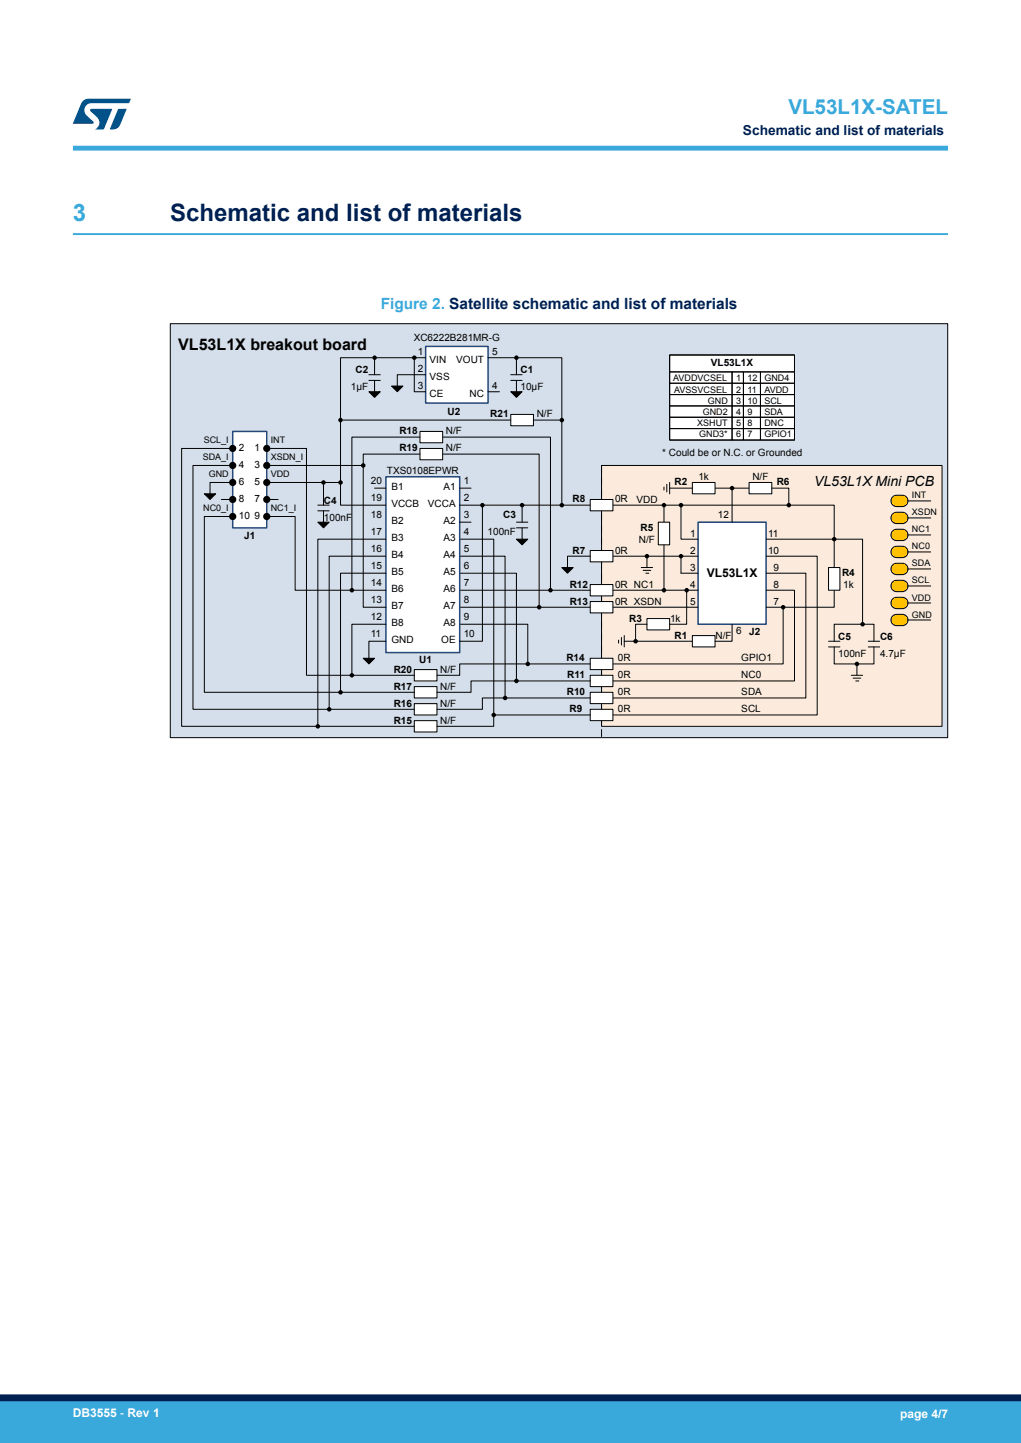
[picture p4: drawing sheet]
<svg xmlns="http://www.w3.org/2000/svg" width="210mm" height="297mm" viewBox="0 0 210 297" stroke-linecap="round" stroke-linejoin="round" font-family="sans-serif">
<path d="M15 48.2h180" fill="none" stroke="#39a9dc" stroke-width=".4"/>
<path d="M35 66.6h159.9v85.2h-159.9z" fill-rule="evenodd" fill="#d5dfeb" stroke="#000" stroke-width=".21"/>
<path d="M137.7 73.1h25.7v17.5h-25.7z" fill-rule="evenodd" fill="#fff" stroke="#000" stroke-width=".21"/>
<path d="M123.7 95.8h70.1v53.7h-70.1z" fill-rule="evenodd" fill="#fcebdd" stroke="#000" stroke-width=".21"/>
<path d="M143.6 107.5h14v21h-14z" fill-rule="evenodd" fill="#fff" stroke="#1f477d" stroke-width=".31"/>
<path d="M140.1 114.5h3.5M140.1 118h3.5M143.6 111h-3.5v-7h31.5v7M126.1 121.5h17.5M126.1 125h17.5" fill="none" stroke="#000" stroke-width=".21"/>
<path d="M142.4 130.8h4.7v2.4h-4.7z" fill-rule="evenodd" fill="#fff" stroke="#000" stroke-width=".21"/>
<path d="M157.6 118h8.1v25.7h-39.6M157.6 114.5h10.5v32.7h-42M157.6 111h19.8v17.5h-5.8v3.5M128.4 132h14M150.6 128.5v3.5h-3.5M157.6 125h3.5v11.7h-35M157.6 121.5h5.8v18.7h-37.3M171.6 121.5v3.5h-10.5" fill="none" stroke="#000" stroke-width=".21"/>
<circle cx="161.1" cy="125" r=".47" fill="#000"/>
<path d="M170.4 116.8h2.3v4.7h-2.3z" fill-rule="evenodd" fill="#fff" stroke="#000" stroke-width=".21"/>
<path d="M147.1 100.5h7M150.6 100.9v6.6M171.6 111.4v5.4M170.4 132h2.3M170.4 133.2h2.3M171.6 133.2v3.5h8.2v-3.5M176.3 137.1v1.9M177.4 128.5h2.4v3.5M178.6 132h2.3M178.6 133.2h2.3" fill="none" stroke="#000" stroke-width=".21"/>
<g fill="#000">
<circle cx="150.6" cy="100.5" r=".47"/>
<circle cx="171.6" cy="111" r=".47"/>
<circle cx="176.3" cy="136.7" r=".47"/>
<circle cx="177.4" cy="128.5" r=".47"/>
</g>
<g fill="#fff" stroke="#000" stroke-width=".21">
<path d="M154.1 99.3h4.6v2.3h-4.6z" fill-rule="evenodd"/>
<path d="M142.4 99.3h4.7v2.3h-4.7z" fill-rule="evenodd"/>
</g>
<path d="M126.1 104h13.5M137.7 100.5h4.7M140.1 114.5v3.5M158.7 100.5h3.5v3" fill="none" stroke="#000" stroke-width=".21"/>
<g fill="#000">
<circle cx="140.1" cy="104" r=".47"/>
<circle cx="162.2" cy="104" r=".47"/>
</g>
<path d="M133.1 127.3h4.6v2.3h-4.6z" fill-rule="evenodd" fill="#fff" stroke="#000" stroke-width=".21"/>
<path d="M126.1 114.5h13.5M133.1 128.5h-2.4v3M141.2 121.5v7h-3.5" fill="none" stroke="#000" stroke-width=".21"/>
<g fill="#000">
<circle cx="140.1" cy="114.5" r=".47"/>
<circle cx="130.7" cy="132" r=".47"/>
<circle cx="141.2" cy="121.5" r=".47"/>
</g>
<path d="M135.4 107.5h2.3v4.6h-2.3z" fill-rule="evenodd" fill="#fff" stroke="#000" stroke-width=".21"/>
<g fill="none" stroke="#000" stroke-width=".21">
<path d="M137.2 99.7v1.5M137.7 99.3v2.3M131.9 116.8h2.3M132.3 117.4h1.5M132.8 118h.7M133.1 114.9v1.9M136.6 100.2v.7M136.6 112.1v9.4M136.6 104.4v3.1M127.2 131.8v.6M127.8 131.2v1.6M128.4 130.8v2.4"/>
<path d="M175.1 139h2.3M175.5 139.6h1.5M176 140.2h.6"/>
</g>
<g fill="#000">
<circle cx="133.1" cy="114.5" r=".47"/>
<circle cx="136.6" cy="104" r=".47"/>
<circle cx="136.6" cy="121.5" r=".47"/>
</g>
<path d="M123.7 95.8v56" fill="none" stroke="#000" stroke-width=".21" stroke-dasharray="1.4 1"/>
<g fill="#fff" stroke="#000" stroke-width=".21">
<path d="M121.4 146h4.7v2.3h-4.7z" fill-rule="evenodd"/>
<path d="M121.4 142.5h4.7v2.3h-4.7z" fill-rule="evenodd"/>
<path d="M121.4 139h4.7v2.3h-4.7z" fill-rule="evenodd"/>
<path d="M121.4 135.5h4.7v2.3h-4.7z" fill-rule="evenodd"/>
<path d="M121.4 113.3h4.7v2.3h-4.7z" fill-rule="evenodd"/>
<path d="M121.4 102.8h4.7v2.3h-4.7z" fill-rule="evenodd"/>
<path d="M121.4 123.8h4.7v2.3h-4.7z" fill-rule="evenodd"/>
<path d="M121.4 120.3h4.7v2.3h-4.7z" fill-rule="evenodd"/>
</g>
<path d="M91 90h22.2v31.5M91 93.5h19.9v31.5M94.6 118h11.6v22.2h15.2M94.6 114.5h9.3v29.2h17.5M94.6 111h7v36.2h19.8M121.4 114.5h-4.7v2.3M94.6 125h26.8M94.6 121.5h26.8M94.6 128.5h14v8.2h12.8" fill="none" stroke="#000" stroke-width=".21"/>
<path d="M115.6 116.8h2.3l-1.2 1.2z" fill-rule="evenodd" fill="#000" stroke="#000" stroke-width=".21"/>
<g fill="#000">
<circle cx="110.9" cy="125" r=".47"/>
<circle cx="113.2" cy="121.5" r=".47"/>
</g>
<g fill="#fff" stroke="#000" stroke-width=".21">
<path d="M85.2 148.3h4.7v2.4h-4.7z" fill-rule="evenodd"/>
<path d="M85.2 144.8h4.7v2.4h-4.7z" fill-rule="evenodd"/>
<path d="M85.2 141.3h4.7v2.4h-4.7z" fill-rule="evenodd"/>
<path d="M85.2 137.8h4.7v2.4h-4.7z" fill-rule="evenodd"/>
</g>
<path d="M79.4 98.1h15.1v36.2h-15.1z" fill-rule="evenodd" fill="#fff" stroke="#1f477d" stroke-width=".31"/>
<path d="M94.6 104h4.2M94.6 107.5h2.3M94.6 100.5h2.3M106.2 107.5h2.4M106.2 108.6h2.4M107.4 108.6v2.4M107.4 104.4v3.1M121.4 104h-22.2v28h-4.6M108.6 136.7h-14v2.3h-4.7M101.6 147.6v1.9h-11.7M103.9 143.7h-4.7v2.3h-9.3M106.2 140.2h-9.3v2.3h-7" fill="none" stroke="#000" stroke-width=".21"/>
<g fill="#000">
<circle cx="99.2" cy="104" r=".47"/>
<circle cx="107.4" cy="104" r=".47"/>
<circle cx="108.6" cy="136.7" r=".47"/>
<circle cx="101.6" cy="147.2" r=".47"/>
<circle cx="103.9" cy="143.7" r=".47"/>
<circle cx="106.2" cy="140.2" r=".47"/>
</g>
<path d="M106.2 111h2.4l-1.2 1.1z" fill-rule="evenodd" fill="#000" stroke="#000" stroke-width=".21"/>
<g fill="#fff" stroke="#000" stroke-width=".21">
<path d="M86.4 92.3h4.6v2.3h-4.6z" fill-rule="evenodd"/>
<path d="M86.4 88.8h4.6v2.3h-4.6z" fill-rule="evenodd"/>
</g>
<g fill="none" stroke="#000" stroke-width=".21">
<path d="M76.6 73.6h-6.6v30.4h9.4M137.7 76.5h12.9v2.4h-12.9zM137.7 78.9h12.9v2.3h-12.9zM137.7 73h25.7v3.5h-25.7zM150.6 76.5h2.3v2.4h-2.3zM150.6 78.9h2.3v2.3h-2.3zM152.9 76.5h3.5v2.4h-3.5zM152.9 78.9h3.5v2.3h-3.5zM156.4 76.5h7v2.4h-7zM156.4 78.9h7v2.3h-7zM86.4 93.5h-11.7v31.5h4.7M86.4 90h-14v31.5h7"/>
<path d="M137.7 81.2h12.9v2.3h-12.9zM137.7 83.5h12.9v2.4h-12.9zM137.7 85.9h12.9v2.3h-12.9zM137.7 88.2h12.9v2.3h-12.9zM150.6 81.2h2.3v2.3h-2.3zM150.6 83.5h2.3v2.4h-2.3zM150.6 85.9h2.3v2.3h-2.3zM150.6 88.2h2.3v2.3h-2.3zM152.9 81.2h3.5v2.3h-3.5zM152.9 83.5h3.5v2.4h-3.5zM152.9 85.9h3.5v2.3h-3.5zM152.9 88.2h3.5v2.3h-3.5z"/>
<path d="M156.4 81.2h7v2.3h-7zM156.4 83.5h7v2.4h-7zM156.4 85.9h7v2.3h-7zM156.4 88.2h7v2.3h-7zM77 100.5h2.4M79.4 118h-9.4v24.5h15.2M79.4 114.5h-11.7v31.5h17.5M79.4 111h-14v38.5h19.8M79.4 132h-3.5v3.5M79.4 128.5h-7v10.5h12.8"/>
</g>
<path d="M74.7 135.5h2.3l-1.1 1.2z" fill-rule="evenodd" fill="#000" stroke="#000" stroke-width=".21"/>
<circle cx="77" cy="73.6" r=".47" fill="#000"/>
<path d="M87.5 71.3h12.9v11.7h-12.9z" fill-rule="evenodd" fill="#fff" stroke="#1f477d" stroke-width=".31"/>
<path d="M75.9 77.1h2.3M75.9 78.3h2.3M77 78.3v2.3M85.2 74.1v6.5h2.3M87.5 73.6h-10.5v3.5M87.5 77.1h-5.8v2.4M100.4 73.6h5.8v3.5M105.1 77.1h2.3M105.1 78.3h2.3M106.2 78.3v2.3M106.2 73.6h9.4v29.9M100.4 80.6h2.3" fill="none" stroke="#000" stroke-width=".21"/>
<g fill="#000" stroke="#000" stroke-width=".21">
<path d="M80.5 79.5h2.4l-1.2 1.1z" fill-rule="evenodd"/>
<path d="M75.9 80.6h2.3l-1.2 1.2z" fill-rule="evenodd"/>
<path d="M105.1 80.6h2.3l-1.2 1.2z" fill-rule="evenodd"/>
</g>
<g fill="#000">
<circle cx="85.2" cy="73.6" r=".47"/>
<circle cx="106.2" cy="73.6" r=".47"/>
<circle cx="115.6" cy="104" r=".47"/>
</g>
<path d="M105.1 85.3h4.6v2.3h-4.6z" fill-rule="evenodd" fill="#fff" stroke="#000" stroke-width=".21"/>
<path d="M47.9 92.3h-10.5v57.2h28M47.9 99.3h-4.7v2.3M47.9 95.8h-8.2v50.2h28M70.5 86.5h34.6M109.7 86.5h5.4M47.9 106.3h-5.9v36.2h28" fill="none" stroke="#000" stroke-width=".21"/>
<g fill="#000">
<circle cx="70" cy="86.5" r=".47"/>
<circle cx="115.6" cy="86.5" r=".47"/>
<circle cx="65.4" cy="149.5" r=".47"/>
<circle cx="67.7" cy="146" r=".47"/>
<circle cx="70" cy="142.5" r=".47"/>
</g>
<path d="M42 101.6h2.4l-1.2 1.2z" fill-rule="evenodd" fill="#000" stroke="#000" stroke-width=".21"/>
<path d="M47.9 88.8h7v19.8h-7z" fill-rule="evenodd" fill="#fff" stroke="#1f477d" stroke-width=".31"/>
<path d="M54.9 92.3h8.1v46.7h9.4M54.9 95.8h19.8M54.9 99.3h15.1M66.5 99.8v4.2M45.5 102.8h2.4M54.9 106.3h5.8v15.2h11.7M54.9 102.8h2.3M65.4 104h2.3M65.4 105.1h2.3M66.5 105.1v2.4" fill="none" stroke="#000" stroke-width=".21"/>
<g fill="#000">
<circle cx="66.5" cy="99.3" r=".47"/>
<circle cx="70" cy="99.3" r=".47"/>
<circle cx="74.7" cy="95.8" r=".47"/>
<circle cx="72.4" cy="121.5" r=".47"/>
<circle cx="72.4" cy="139" r=".47"/>
</g>
<path d="M65.4 107.5h2.3l-1.2 1.1z" fill-rule="evenodd" fill="#000" stroke="#000" stroke-width=".21"/>
<g fill="#000" stroke="#000" stroke-width=".31">
<circle cx="47.9" cy="92.3" r=".58"/>
<circle cx="47.9" cy="95.8" r=".58"/>
<circle cx="47.9" cy="99.3" r=".58"/>
<circle cx="54.9" cy="95.8" r=".58"/>
<circle cx="54.9" cy="92.3" r=".58"/>
<circle cx="54.9" cy="99.3" r=".58"/>
<circle cx="47.9" cy="102.8" r=".58"/>
<circle cx="47.9" cy="106.3" r=".58"/>
<circle cx="54.9" cy="102.8" r=".58"/>
<circle cx="54.9" cy="106.3" r=".58"/>
</g>
<path d="M183.7 102.2a2.52 2.52 0 0 1 2.8 .2 1.17 1.17 0 0 1 .1 1.2 1.17 1.17 0 0 1-1 .7h-1.2a1.17 1.17 0 0 1-1.1-.8 1.17 1.17 0 0 1 .4-1.3z" fill-rule="evenodd" fill="#ffc000" stroke="#000" stroke-width=".21"/>
<path d="M186.8 103.1h4.6" fill="none" stroke="#000" stroke-width=".21"/>
<path d="M183.7 105.7a2.52 2.52 0 0 1 2.8 .2 1.17 1.17 0 0 1 .1 1.2 1.17 1.17 0 0 1-1 .7h-1.2a1.17 1.17 0 0 1-1.1-.8 1.17 1.17 0 0 1 .4-1.3z" fill-rule="evenodd" fill="#ffc000" stroke="#000" stroke-width=".21"/>
<path d="M186.8 106.6h4.6" fill="none" stroke="#000" stroke-width=".21"/>
<path d="M183.7 109.2a2.52 2.52 0 0 1 2.8 .2 1.17 1.17 0 0 1 .1 1.2 1.17 1.17 0 0 1-1 .7h-1.2a1.17 1.17 0 0 1-1.1-.8 1.17 1.17 0 0 1 .4-1.3z" fill-rule="evenodd" fill="#ffc000" stroke="#000" stroke-width=".21"/>
<path d="M186.8 110.1h4.6" fill="none" stroke="#000" stroke-width=".21"/>
<path d="M183.7 112.7a2.52 2.52 0 0 1 2.8 .2 1.17 1.17 0 0 1 .1 1.2 1.17 1.17 0 0 1-1 .7h-1.2a1.17 1.17 0 0 1-1.1-.8 1.17 1.17 0 0 1 .4-1.3z" fill-rule="evenodd" fill="#ffc000" stroke="#000" stroke-width=".21"/>
<path d="M186.8 113.6h4.6" fill="none" stroke="#000" stroke-width=".21"/>
<path d="M183.7 116.2a2.52 2.52 0 0 1 2.8 .2 1.17 1.17 0 0 1 .1 1.2 1.17 1.17 0 0 1-1 .7h-1.2a1.17 1.17 0 0 1-1.1-.8 1.17 1.17 0 0 1 .4-1.3z" fill-rule="evenodd" fill="#ffc000" stroke="#000" stroke-width=".21"/>
<path d="M186.8 117.1h4.6" fill="none" stroke="#000" stroke-width=".21"/>
<path d="M183.7 119.7a2.52 2.52 0 0 1 2.8 .2 1.17 1.17 0 0 1 .1 1.2 1.17 1.17 0 0 1-1 .7h-1.2a1.17 1.17 0 0 1-1.1-.8 1.17 1.17 0 0 1 .4-1.3z" fill-rule="evenodd" fill="#ffc000" stroke="#000" stroke-width=".21"/>
<path d="M186.8 120.6h4.6" fill="none" stroke="#000" stroke-width=".21"/>
<path d="M183.7 123.2a2.52 2.52 0 0 1 2.8 .2 1.17 1.17 0 0 1 .1 1.2 1.17 1.17 0 0 1-1 .7h-1.2a1.17 1.17 0 0 1-1.1-.8 1.17 1.17 0 0 1 .4-1.3z" fill-rule="evenodd" fill="#ffc000" stroke="#000" stroke-width=".21"/>
<path d="M186.8 124.1h4.6" fill="none" stroke="#000" stroke-width=".21"/>
<path d="M183.7 126.7a2.52 2.52 0 0 1 2.8 .2 1.17 1.17 0 0 1 .1 1.2 1.17 1.17 0 0 1-1 .7h-1.2a1.17 1.17 0 0 1-1.1-.8 1.17 1.17 0 0 1 .4-1.3z" fill-rule="evenodd" fill="#ffc000" stroke="#000" stroke-width=".21"/>
<path d="M186.8 127.6h4.6" fill="none" stroke="#000" stroke-width=".21"/>
<path d="M15 30.5h180" fill="none" stroke="#39a9dc" stroke-width="1"/>
<g fill="#005288">
<path d="M17.1 20.7l1.1-.4 8.7 .1-.4 .8h-7.6a1.45 1.45 0 0 0-1.4 .9 1.45 1.45 0 0 0 .2 1.6l1.5 1.3v.4l-4.2 .1 1.7-4.2z"/>
<path d="M24.3 22.4l1.7 .1-1.3 3.2a1.6 1.6 0 0 1-1.5 .9l-.6-.1z"/>
<path d="M18.6 22.5h4.5l-1.8 4.1h-1.7a1.54 1.54 0 0 0 .4-2.4l-1.4-1.3z"/>
</g>
<g fill="#39a9dc">
<path d="M0 288.4h210v8.6h-210z" fill-rule="evenodd"/>
<path d="M-.1 288.4h210.2v4.4h-210.2z" fill-rule="evenodd"/>
</g>
<path d="M0 287.7h210" fill="none" stroke="#002052" stroke-width="1.4"/>
<text font-size="4.9" fill="#39a9dc" x="15" y="45.4">3</text>
<text font-size="4.9" fill="#002052" x="35" y="45.4">Schematic and list of materials</text>
<text font-size="4.2" fill="#39a9dc" x="162.1" y="23.5">VL53L1X-SATEL</text>
<text font-size="3.3" x="36.7" y="72.1">VL53L1X breakout board</text>
<text font-size="3.2" fill="#39a9dc" x="78.3" y="63.6">Figure 2. Satellite schematic and list of materials</text>
<text font-size="2.9" x="167.4" y="100">VL53L1X Mini PCB</text>
<text font-size="2.8" fill="#002052" x="152.8" y="27.9">Schematic and list of materials</text>
<text font-size="2.5" x="145.4" y="118.7">VL53L1X</text>
<g font-size="2.5" fill="#fff">
<text x="15" y="291.6">DB3555 - Rev 1</text>
<text x="185.1" y="291.9">page 4/7</text>
</g>
<g font-size="2.1">
<text x="85.1" y="70.2">XC6222B281MR-G</text>
<text x="73.2" y="76.9">C2</text>
<text x="85.9" y="73.1">1</text>
<text x="85.9" y="76.6">2</text>
<text x="88.4" y="74.7">VIN</text>
<text x="93.8" y="74.7">VOUT</text>
<text x="101.2" y="73.1">5</text>
<text x="107" y="76.9">C1</text>
<text x="146.2" y="75.4">VL53L1X</text>
<text x="72.2" y="80.4">1µF</text>
<text x="85.9" y="80.1">3</text>
<text x="88.4" y="78.2">VSS</text>
<text x="88.4" y="81.7">CE</text>
<text x="96.6" y="81.7">NC</text>
<text x="101.2" y="80.1">4</text>
<text x="107" y="80.4">10µF</text>
<text x="82.2" y="89.4">R18</text>
<text x="91.7" y="89.4">N/F</text>
<text x="92.1" y="85.3">U2</text>
<text x="100.8" y="85.9">R21</text>
<text x="110.4" y="85.9">N/F</text>
<text x="49.2" y="92.8">2</text>
<text x="52.3" y="92.8">1</text>
<text x="82.2" y="92.9">R19</text>
<text x="91.7" y="92.9">N/F</text>
<text x="136.2" y="93.8">* Could be or N.C. or Grounded</text>
<text x="49.2" y="96.3">4</text>
<text x="49.2" y="99.8">6</text>
<text x="52.3" y="96.3">3</text>
<text x="52.3" y="99.8">5</text>
<text x="76.3" y="99.6">20</text>
<text x="79.6" y="97.6">TXS0108EPWR</text>
<text x="80.5" y="100.8">B1</text>
<text x="91.2" y="100.8">A1</text>
<text x="95.4" y="99.6">1</text>
<text x="138.8" y="99.9">R2</text>
<text x="143.7" y="98.8">1k</text>
<text x="154.8" y="98.8">N/F</text>
<text x="159.8" y="99.9">R6</text>
<text x="49.2" y="103.3">8</text>
<text x="49.2" y="106.8">10</text>
<text x="52.3" y="103.3">7</text>
<text x="52.3" y="106.8">9</text>
<text x="66.6" y="103.7">C4</text>
<text x="66.6" y="107.2">100nF</text>
<text x="76.3" y="103.1">19</text>
<text x="76.3" y="106.6">18</text>
<text x="80.5" y="104.3">VCCB</text>
<text x="80.5" y="107.8">B2</text>
<text x="88" y="104.3">VCCA</text>
<text x="91.2" y="107.8">A2</text>
<text x="95.4" y="103.1">2</text>
<text x="95.4" y="106.6">3</text>
<text x="103.5" y="106.7">C3</text>
<text x="117.7" y="103.4">R8</text>
<text x="126.5" y="103.4">0R</text>
<text x="130.9" y="103.5">VDD</text>
<text x="147.7" y="106.6">12</text>
<text x="50.2" y="111">J1</text>
<text x="76.3" y="110.1">17</text>
<text x="76.3" y="113.6">16</text>
<text x="80.5" y="111.3">B3</text>
<text x="91.2" y="111.3">A3</text>
<text x="95.4" y="110.1">4</text>
<text x="95.4" y="113.6">5</text>
<text x="100.3" y="110.2">100nF</text>
<text x="117.7" y="113.9">R7</text>
<text x="126.5" y="113.9">0R</text>
<text x="131.4" y="111.7">N/F</text>
<text x="131.7" y="109.2">R5</text>
<text x="142" y="110.5">1</text>
<text x="142" y="114">2</text>
<text x="158" y="110.5">11</text>
<text x="158" y="114">10</text>
<text x="76.3" y="117.1">15</text>
<text x="80.5" y="114.8">B4</text>
<text x="80.5" y="118.3">B5</text>
<text x="91.2" y="114.8">A4</text>
<text x="91.2" y="118.3">A5</text>
<text x="95.4" y="117.1">6</text>
<text x="142" y="117.5">3</text>
<text x="159.1" y="117.5">9</text>
<text x="173.2" y="118.5">R4</text>
<text x="76.3" y="120.6">14</text>
<text x="76.3" y="124.1">13</text>
<text x="80.5" y="121.8">B6</text>
<text x="80.5" y="125.3">B7</text>
<text x="91.2" y="121.8">A6</text>
<text x="91.2" y="125.3">A7</text>
<text x="95.4" y="120.6">7</text>
<text x="95.4" y="124.1">8</text>
<text x="117.2" y="120.9">R12</text>
<text x="117.2" y="124.4">R13</text>
<text x="126.5" y="124.4">0R XSDN</text>
<text x="126.5" y="120.9">0R NC1</text>
<text x="142" y="121">4</text>
<text x="142" y="124.5">5</text>
<text x="159.1" y="121">8</text>
<text x="159.1" y="124.5">7</text>
<text x="173.4" y="121">1k</text>
<text x="76.3" y="127.6">12</text>
<text x="76.3" y="131.1">11</text>
<text x="80.5" y="128.8">B8</text>
<text x="91.2" y="128.8">A8</text>
<text x="95.4" y="127.6">9</text>
<text x="95.4" y="131.1">10</text>
<text x="129.4" y="127.9">R3</text>
<text x="137.8" y="127.9">1k</text>
<text x="138.8" y="131.4">R1</text>
<text x="147.2" y="131.4">N/F</text>
<text x="151.4" y="130.6">6</text>
<text x="154.1" y="130.8">J2</text>
<text x="172.4" y="131.7">C5</text>
<text x="181" y="131.7">C6</text>
<text x="80.5" y="132.3">GND</text>
<text x="86.2" y="136.4">U1</text>
<text x="90.8" y="132.3">OE</text>
<text x="116.5" y="136.1">R14</text>
<text x="127.1" y="136.1">0R</text>
<text x="152.5" y="136.1">GPIO1</text>
<text x="172.4" y="135.2">100nF</text>
<text x="181" y="135.2">4.7µF</text>
<text x="81" y="141.9">R17</text>
<text x="81" y="138.4">R20</text>
<text x="90.6" y="141.9">N/F</text>
<text x="90.6" y="138.4">N/F</text>
<text x="116.6" y="143.1">R10</text>
<text x="116.7" y="139.6">R11</text>
<text x="127.1" y="139.6">0R</text>
<text x="127.1" y="143.1">0R</text>
<text x="152.5" y="139.6">NC0</text>
<text x="152.5" y="143.1">SDA</text>
<text x="81" y="148.9">R15</text>
<text x="81" y="145.4">R16</text>
<text x="90.6" y="145.4">N/F</text>
<text x="90.6" y="148.9">N/F</text>
<text x="117.2" y="146.6">R9</text>
<text x="127.1" y="146.6">0R</text>
<text x="152.5" y="146.6">SCL</text>
</g>
<g font-size="1.9">
<text x="138.5" y="78.5">AVDDVCSEL</text>
<text x="138.7" y="80.8">AVSSVCSEL</text>
<text x="145.6" y="83.1">GND</text>
<text x="151.4" y="78.5">1</text>
<text x="151.4" y="80.8">2</text>
<text x="151.4" y="83.1">3</text>
<text x="153.7" y="78.5">12</text>
<text x="153.7" y="80.8">11</text>
<text x="153.7" y="83.1">10</text>
<text x="157.2" y="78.5">GND4</text>
<text x="157.2" y="80.8">AVDD</text>
<text x="157.2" y="83.1">SCL</text>
<text x="143.4" y="87.7">XSHUT</text>
<text x="144.6" y="85.4">GND2</text>
<text x="151.4" y="85.4">4</text>
<text x="151.4" y="87.7">5</text>
<text x="151.4" y="90">6</text>
<text x="153.7" y="85.4">9</text>
<text x="153.7" y="87.7">8</text>
<text x="153.7" y="90">7</text>
<text x="157.2" y="85.4">SDA</text>
<text x="157.2" y="87.7">DNC</text>
<text x="41.7" y="94.7">SDA_I</text>
<text x="41.9" y="91.2">SCL_I</text>
<text x="55.7" y="91.2">INT</text>
<text x="55.7" y="94.7">XSDN_I</text>
<text x="143.8" y="90">GND3*</text>
<text x="157.2" y="90">GPIO1</text>
<text x="42.9" y="98.2">GND</text>
<text x="55.7" y="98.2">VDD</text>
<text x="41.8" y="105.1">NC0_I</text>
<text x="55.7" y="105.1">NC1_I</text>
<text x="187.6" y="102.5">INT</text>
<text x="187.6" y="106">XSDN</text>
<text x="187.6" y="109.5">NC1</text>
<text x="187.6" y="113">NC0</text>
<text x="187.6" y="116.6">SDA</text>
<text x="187.6" y="120.1">SCL</text>
<text x="187.6" y="123.6">VDD</text>
<text x="187.6" y="127.1">GND</text>
</g>
</svg>
